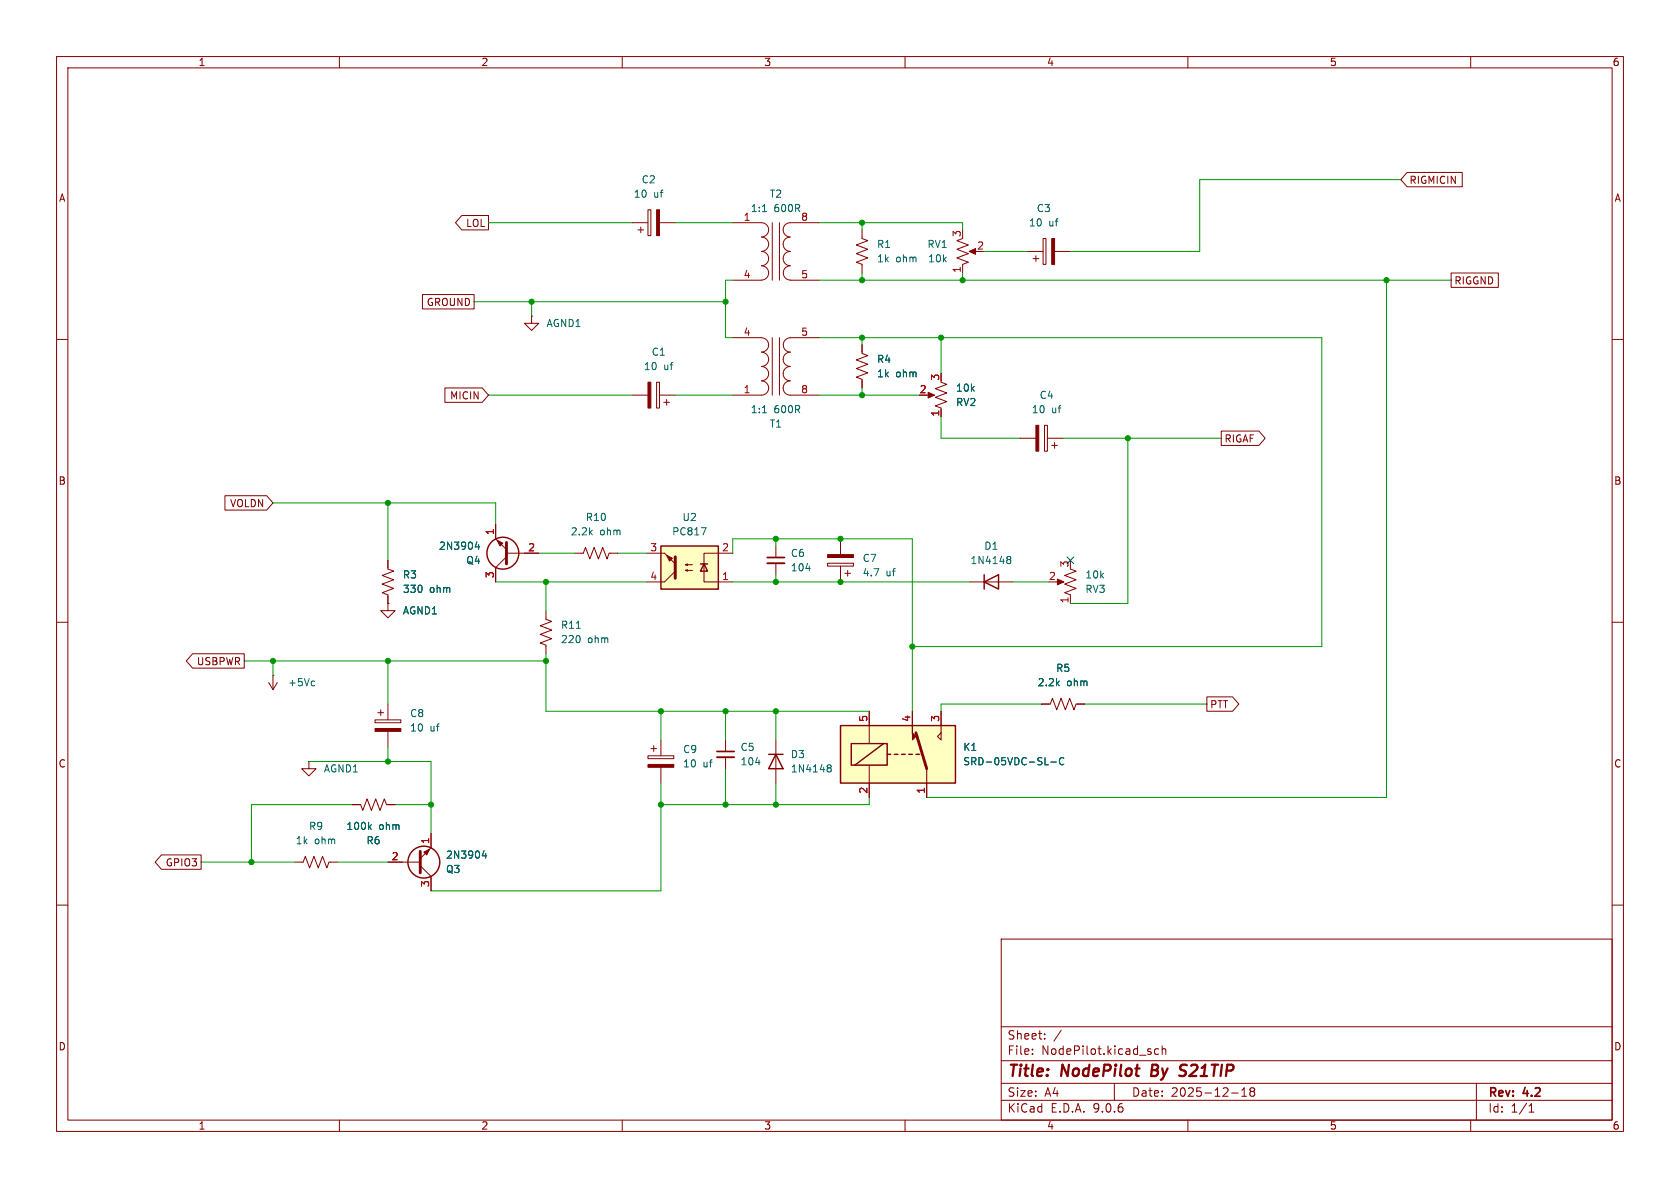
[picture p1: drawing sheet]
<svg xmlns="http://www.w3.org/2000/svg" width="297mm" height="210mm" viewBox="0 0 297 210" stroke-linecap="round" stroke-linejoin="round" font-family="sans-serif">
<g fill="none" stroke="#840000" stroke-width=".18">
<path d="M10 10h277v190h-277zM12 12h273v186h-273zM60 10v2M110 10v2M160 10v2M210 10v2M260 10v2M10 60h2M285 60h2M10 110h2M68.6 106.7v1.3h1.2l-1.2 1.2-1.3-1.2h1.3M68.6 106.7h.1"/>
<path d="M285 110h2M10 160h2M177 166h108v32h-108zM285 160h2M60 198v2M110 198v2M160 198v2M177 194.5h108M177 191.5h108M177 187.5h108M177 181.5h108M182.5 186.3v.1"/>
<path d="M182.5 185.5v.1M184.7 183.6v.1M184.7 182.8v.1M187.6 182.1l-1.3 2M197 191.5v3M204.8 185.5l-.4-.1-.3 .3v.4l.1 .2h.6M205.5 185.5l.2-.1 .3 .1 .1 .9M205.5 184.9v1.5M210 198v2M217.7 193.2h1.2M219.5 193.8h.9M219.5 192.7l.5-.4v1.5"/>
<path d="M221.2 192.9l-.2 .3v.5l.2 .1 .5-.1 .1-.2-.1-.4-.2-.2M221.2 192.9l-.2-.2 .2-.4 .5 .1 .1 .2-.3 .3M221.2 192.9h.3M260 198v2M261 191.5v6.5M270.3 196.6h.9M270.3 195.5l.4-.4v1.5"/>
</g>
<path d="M203.7 188.2l-.2 2h.8M209 189.2l.5 .2M209.1 188.2h.5M209.5 190l-.3 .2h-.5" fill="none" stroke="#840000" stroke-width=".4"/>
<path d="M148.6 128.3h20.3v10.1h-20.3z" fill="#ffffc2"/>
<g fill="none" stroke="#840000" stroke-width=".18">
<path d="M163.8 69.9h1M166.4 67.6l1 .3-2 .8 2 .8-2 .7 2 .8-2 .8 1 .3v1.6M101.6 97.8h1.5l.4-1 .8 2 .7-2 .8 2 .8-2 .7 2 .4-1h1.5M48.3 119.4h.1M48.3 119.4v2.5M186.7 102.9h1M189.2 100.6l1 .4-2 .7 2 .8-2 .8 2 .7-2 .8 1 .4v1.5M47.5 120.7l.8 1.2M49 120.7l-.7 1.2M153.7 125.7v5.7M153.7 135.3v5.7M161.3 125.7v2.6"/>
<path d="M163.8 135.9v5.1M166.4 125.7v5.1l-.7-.6 .7-.7M184.1 124.5h1.6l.4-1.1 .7 2.1 .8-2.1 .7 2.1 .8-2.1 .8 2.1 .3-1h1.6M62.2 142.2h1.6l.3 1.1 .8-2.1 .8 2.1 .7-2.1 .8 2.1 .7-2.1 .4 1h1.5"/>
</g>
<path d="M148.6 128.3h20.3v10.1h-20.3zM150.5 131.4h6.3v3.9h-6.3zM156.2 131.4l-5.1 3.9M156.8 133.4h.7M158.1 133.4h.6M159.4 133.4h.6M160.7 133.4h.6M161.9 133.4h.7" fill="none" stroke="#840000" stroke-width=".25"/>
<path d="M161.9 129.5l1.9 6.4" fill="none" stroke="#840000" stroke-width=".51"/>
<g fill="#840000" stroke="#840000" stroke-width=".18">
<path d="M161.3 128.3v1.2l.6 .7-.6 .6z"/>
<path d="M164.1 69.3l1.1 .6-1.1 .5z"/>
<path d="M186.9 102.4l1.2 .5-1.2 .5z"/>
</g>
<path d="M55.3 120.4h.3M55.6 121.2h-.3M185.8 134.7h.9M188.1 134.1a.6 .6 0 0 0-.9 .4 .6 .6 0 0 0 .6 .7l.3-.1M65.3 146.1l.3 .5M65.6 145.8l-.4 .5" fill="none" stroke="#006464" stroke-width=".18"/>
<path d="M116.8 96.5h10.2v7.6h-10.2z" fill="#ffffc2"/>
<g fill="none" stroke="#840000" stroke-width=".25">
<path d="M116.8 96.5h10.2v7.6h-10.2zM123.8 99.7h1.3M124.5 99.7l.6 1.3h-1.3zM174 102.9l2.5-1.3v2.5zM174 101.6v2.5M135.9 133.4h2.5M137.2 133.4l1.2 2.5h-2.5z"/>
<circle cx="88.9" cy="97.8" r="2.82"/>
<circle cx="74.9" cy="152.4" r="2.82"/>
</g>
<g fill="none" stroke="#840000" stroke-width=".18">
<path d="M81.6 38.1h4.8v2.5h-4.8l-1.1-1.2zM111.8 39.4h2.8M114.6 37.1h.5v4.6h-.5zM116.6 39.4h2.8M129.5 39.4h5.1a1.26 1.26 0 0 1 1.3 1.2 1.26 1.26 0 0 1-1.3 1.3 1.27 1.27 0 0 1 1.3 1.3 1.27 1.27 0 0 1-1.3 1.2M136.5 39.4v10.1M137.8 39.4v10.1M144.8 39.4h-5.1a1.25 1.25 0 0 0-1.2 1.2 1.25 1.25 0 0 0 1.2 1.3 1.27 1.27 0 0 0-1.2 1.3 1.27 1.27 0 0 0 1.2 1.2M248.8 30.5h9.7v2.5h-9.7l-1.2-1.2zM74.7 52.1h9.1v2.5h-9.1zM94 55.9v1.3h1.2l-1.2 1.2-1.3-1.2h1.3M94 55.9h.1"/>
<path d="M112.8 40.6h1M113.3 40.1v1M129.5 59.7h5.1a1.27 1.27 0 0 1 1.3 1.3 1.27 1.27 0 0 1-1.3 1.2 1.26 1.26 0 0 1 1.3 1.3 1.26 1.26 0 0 1-1.3 1.3M129.5 49.5h5.1M134.6 44.5a1.26 1.26 0 0 1 1.3 1.2 1.26 1.26 0 0 1-1.3 1.3 1.27 1.27 0 0 1 1.3 1.2 1.27 1.27 0 0 1-1.3 1.3M136.5 59.7v10.2M137.8 59.7v10.2M139.7 44.5a1.25 1.25 0 0 0-1.2 1.2 1.25 1.25 0 0 0 1.2 1.3 1.27 1.27 0 0 0-1.2 1.2 1.27 1.27 0 0 0 1.2 1.3M139.7 49.5h5.1M144.8 59.7h-5.1a1.26 1.26 0 0 0-1.2 1.3 1.26 1.26 0 0 0 1.2 1.2M152.4 40.6v1.6l1 .3-2 .8 2 .8-2 .7 2 .8-2 .8 1 .3v1.6M170.2 42.2l-1 .3 2 .8-2 .8 2 .7-2 .8 2 .8-1 .3v1.6"/>
<path d="M171.7 44.5h1M181.6 44.5h2.8M182.6 45.7h1M183.1 45.2v1M184.4 42.2h.5v4.5h-.5zM186.4 44.5h2.8M256.5 48.3h8.4v2.5h-8.4zM78.7 68.6h6.5l1.2 1.3-1.2 1.2h-6.5zM111.8 69.9h2.8M116.1 67.6h.5v4.5h-.5zM116.6 69.9h2.8M117.3 71.1h1.1"/>
<path d="M117.9 70.6v1M134.6 64.8a1.27 1.27 0 0 1 1.3 1.3 1.27 1.27 0 0 1-1.3 1.2 1.26 1.26 0 0 1 1.3 1.3 1.26 1.26 0 0 1-1.3 1.3h-5.1M139.7 67.3a1.25 1.25 0 0 0-1.2 1.3 1.25 1.25 0 0 0 1.2 1.2l5.1 .1M139.7 64.8a1.25 1.25 0 0 0-1.2 1.3 1.25 1.25 0 0 0 1.2 1.2M139.7 62.3a1.25 1.25 0 0 0-1.2 1.2 1.25 1.25 0 0 0 1.2 1.3M152.4 61v1.5l1 .4-2 .7 2 .8-2 .8 2 .7-2 .8 1 .4v1.5M166.4 72.4v1.3M180.3 77.5h2.8M184.7 75.2h.5v4.6h-.5zM185.2 77.5h2.8M185.9 78.7h1M186.4 78.2v1"/>
<path d="M215.9 76.2h6.7l1.1 1.3-1.1 1.2h-6.7zM39.8 87.6h7.3l1.2 1.3-1.2 1.3h-7.3zM68.6 99.1v1.5l1 .4-2 .7 2 .8-2 .8 2 .7-2 .8 1 .4v1.5M87.6 92.7v2.6l1.9 1.9M89.5 97.8h5.7M89.5 98.4l-1.9 1.9v2.6M114.3 97.8h3.2M121.2 99.8l.3 .1v-.2l-.3 .1h1.2M129.5 97.8h-5v5.1h5M137.2 96.5v2.1M137.2 99.6v2M146.3 99.6h4.6v.5h-4.6z"/>
<path d="M148.6 95.3v2.7M34 115.6h9.2v2.5h-9.2l-1.1-1.3zM68.6 106.7h.1M96.5 108v1.5l1 .4-2 .7 2 .8-2 .7 2 .8-2 .8 1 .3v1.6M119.4 101l-1.9 1.9h-3.2M121.2 100.8l.3 .2v-.3l-.3 .1h1.2M148.6 100.1v2.8M149.4 101.3h1M149.9 100.8v1.1M171.4 102.9h7.7M54.6 134.6v1.3h1.3l-1.3 1.3-1.3-1.3h1.3M54.6 134.6h.1"/>
<path d="M66.3 127.3h4.6v.5h-4.6zM66.8 126h1M67.3 125.5v1M68.6 124.5v2.8M68.6 129.3v2.8M114.6 133.6h4.5v.5h-4.5zM115.1 132.3h1M115.6 131.8v1M116.8 130.8v2.8M116.8 135.6v2.8M128.3 130.8v2M128.3 133.9v2"/>
<path d="M137.2 130.8v7.6M153.7 125.7v2.6M153.7 138.4v2.6M161.3 125.7v2.6M163.8 138.4v2.6M166.4 125.7v2.6M184.1 124.5h1.3M190.5 124.5h1.3M213.4 123.2h4.5l1.1 1.3-1.1 1.2h-4.5zM28.5 151.1h7.1v2.6h-7.1l-1.1-1.3zM52.1 152.4h1.5l.4-1 .7 2 .8-2 .8 2 .7-2 .8 2 .4-1h1.5M62.2 142.2h1.3"/>
<path d="M68.6 152.4h5.7M68.6 142.2h1.2M74.3 153l1.9 1.9v2.6M76.2 147.3v2.6l-1.9 1.9"/>
</g>
<path d="M89.5 95.9v3.8M119.4 98.4v3.8M74.3 150.5v3.8" fill="none" stroke="#840000" stroke-width=".51"/>
<g fill="#840000" stroke="#840000" stroke-width=".18">
<path d="M117.9 98.2l1 .5-.5 .5z"/>
<path d="M117.5 97.8l1.9 1.9z"/>
<path d="M171.3 44.5l1.2-.6v1.1z"/>
<path d="M185.9 42.2h.5v4.5h-.5z"/>
<path d="M183.1 75.2h.5v4.6h-.5z"/>
<path d="M74.9 150.6l1-.5-.5 1z"/>
<path d="M114.6 135.1h4.5v.5h-4.5z"/>
<path d="M66.3 128.8h4.6v.5h-4.6z"/>
<path d="M87.9 95.5l1 .5-.5 .5z"/>
<path d="M146.3 98h4.6v.6h-4.6z"/>
<path d="M116.1 37.1h.5v4.6h-.5z"/>
<path d="M114.6 67.6h.5v4.5h-.5z"/>
</g>
<g fill="none" stroke="#006464" stroke-width=".18">
<path d="M134.8 37.4h.7M134.8 73h.7M84.3 95.8l-.3 .9h.8M84.6 96.3v.8M124 93.3h.8l-.5 1.3M178.1 98.9h.1M178.1 98.4h.4l.1 .1 .1 .2-.2 .2M178.2 98.9h.3M178.2 98.9l-.1 .1M178.5 98.9l.2 .3-.1 .3-.1 .1h-.4M101.9 111.1h.7M142.5 100.5h.8"/>
<path d="M133.6 134.8h.8M146.3 135.7h.2M146.3 135.3l.4-.1 .2 .1v.2l-.2 .2M146.5 135.7h.2M146.5 135.7l-.2 .1M146.7 135.7l.2 .3v.3l-.2 .2-.4-.1M185.8 134.7h.9M188.1 134.1a.6 .6 0 0 0-.9 .4 .6 .6 0 0 0 .6 .7l.3-.1M65.3 146.1l.3 .5M65.6 145.8l-.4 .5M85.6 150.4l-.3 .9h.7M85.9 150.9v.8"/>
</g>
<path d="M135.6 98.6h3.1M126.7 132.8h3.1" fill="none" stroke="#840000" stroke-width=".3"/>
<path d="M135.6 99.6h3.1M126.7 133.9h3.1" fill="none" stroke="#840000" stroke-width=".33"/>
<g fill="none" stroke="#009600" stroke-width=".18">
<path d="M86.4 39.4h25.4M119.4 39.4h10.1M144.8 39.4h25.4v1.2M152.4 39.4v1.2M247.6 31.8h-35.5v12.7h-22.9M83.8 53.3h44.5M94 53.3v2.6M129.5 49.5h-1.2v10.2h1.2M144.8 59.7h88.9v54.6h-72.4M144.8 49.5h111.7M152.4 48.3v1.2M152.4 59.7v1.3"/>
<path d="M166.4 59.7v6.3M170.2 48.3v1.2M174 44.5h7.6M245.1 49.5v91.5h-81.3M86.4 69.9h25.4M119.4 69.9h10.1M144.8 69.9h17.8M152.4 68.6v1.3M166.4 73.7v3.8h13.9M188 77.5h27.9M199.4 77.5v29.2h-10.2M48.3 88.9h39.3v3.8"/>
<path d="M68.6 88.9v10.2M95.2 97.8h6.4M109.2 97.8h5.1M129.5 97.8v-2.5h31.8v30.4M137.2 95.3v1.2M43.2 116.8h53.3M48.3 116.8v2.6M68.6 116.8v7.7M87.6 102.9h26.7M96.5 102.9v5.1M96.5 115.6v10.1h57.2M129.5 102.9h41.9"/>
<path d="M137.2 101.6v1.3M179.1 102.9h6.3M54.6 134.6h21.6v12.7M68.6 132.1v2.5M116.8 125.7v5.1M116.8 138.4v19.1h-40.6M128.3 125.7v5.1M128.3 135.9v6.3M137.2 125.7v5.1M137.2 138.4v3.8M184.1 124.5h-17.7v1.2M191.8 124.5h21.6"/>
<path d="M35.6 152.4h16.5M59.7 152.4h8.9M62.2 142.2h-17.8v10.2M69.8 142.2h6.4M153.7 141v1.2h-36.9"/>
</g>
<path d="M188.6 98.5l1.2 1.2M189.8 98.5l-1.2 1.2" fill="none" stroke="#000084" stroke-width=".18"/>
<g fill="#009600" stroke="#009600" stroke-width=".18">
<circle cx="166.4" cy="59.7" r=".46"/>
<circle cx="152.4" cy="69.9" r=".46"/>
<circle cx="199.4" cy="77.5" r=".46"/>
<circle cx="170.2" cy="49.5" r=".46"/>
<circle cx="161.3" cy="114.3" r=".46"/>
<circle cx="245.1" cy="49.5" r=".46"/>
<circle cx="68.6" cy="134.6" r=".46"/>
<circle cx="44.4" cy="152.4" r=".46"/>
<circle cx="68.6" cy="88.9" r=".46"/>
<circle cx="76.2" cy="142.2" r=".46"/>
<circle cx="68.6" cy="116.8" r=".46"/>
<circle cx="48.3" cy="116.8" r=".46"/>
<circle cx="137.2" cy="95.3" r=".46"/>
<circle cx="148.6" cy="95.3" r=".46"/>
<circle cx="128.3" cy="53.3" r=".46"/>
<circle cx="152.4" cy="39.4" r=".46"/>
<circle cx="94" cy="53.3" r=".46"/>
<circle cx="152.4" cy="49.5" r=".46"/>
<circle cx="152.4" cy="59.7" r=".46"/>
<circle cx="128.3" cy="125.7" r=".46"/>
<circle cx="137.2" cy="125.7" r=".46"/>
<circle cx="116.8" cy="125.7" r=".46"/>
<circle cx="137.2" cy="102.9" r=".46"/>
<circle cx="148.6" cy="102.9" r=".46"/>
<circle cx="128.3" cy="142.2" r=".46"/>
<circle cx="116.8" cy="142.2" r=".46"/>
<circle cx="137.2" cy="142.2" r=".46"/>
<circle cx="96.5" cy="116.8" r=".46"/>
<circle cx="96.5" cy="102.9" r=".46"/>
</g>
<g font-size="2.8" fill="#840000">
<text x="178" y="190.9">Title:</text>
<text x="187.7" y="190.9">NodePilot</text>
<text x="204.4" y="190.9">By</text>
<text x="210.2" y="190.9">S21TIP</text>
</g>
<g font-size="2.1" fill="#840000">
<text x="178" y="184">Sheet:</text>
<text x="178" y="186.7">File:</text>
<text x="184.1" y="186.7">NodePilot.kicad_sch</text>
<text x="178" y="196.9">KiCad</text>
<text x="178" y="194.1">Size:</text>
<text x="184.7" y="194.1">A4</text>
<text x="185.7" y="196.9">E.D.A.</text>
<text x="193.3" y="196.9">9.0.6</text>
<text x="200" y="194.1">Date:</text>
<text x="207" y="194.1">2025-12-18</text>
<text x="263" y="194.3">Rev:</text>
<text x="263" y="196.9">Id:</text>
<text x="267.1" y="196.9">1/1</text>
<text x="269.4" y="194.3">4.2</text>
</g>
<g font-size="1.8" fill="#840000">
<text x="35" y="11.9">1</text>
<text x="85" y="11.9">2</text>
<text x="135" y="11.9">3</text>
<text x="185" y="11.9">4</text>
<text x="235" y="11.9">5</text>
<text x="285" y="11.9">6</text>
<text x="10.3" y="35.9">A</text>
<text x="249.1" y="32.7">RIGMICIN</text>
<text x="285.3" y="35.9">A</text>
<text x="82.3" y="40.3">LOL</text>
<text x="257" y="50.5">RIGGND</text>
<text x="75.3" y="54.3">GROUND</text>
<text x="79.5" y="70.8">MICIN</text>
<text x="216.4" y="78.4">RIGAF</text>
<text x="10.3" y="85.9">B</text>
<text x="40.6" y="89.9">VOLDN</text>
<text x="285.3" y="85.9">B</text>
<text x="34.7" y="117.8">USBPWR</text>
<text x="213.8" y="125.4">PTT</text>
<text x="10.3" y="135.9">C</text>
<text x="285.3" y="135.9">C</text>
<text x="29.2" y="153.4">GPIO3</text>
<text x="10.3" y="185.9">D</text>
<text x="285.3" y="185.9">D</text>
<text x="35" y="199.9">1</text>
<text x="85" y="199.9">2</text>
<text x="135" y="199.9">3</text>
<text x="185" y="199.9">4</text>
<text x="235" y="199.9">5</text>
<text x="285" y="199.9">6</text>
</g>
<g font-size="1.8" fill="#006464">
<text x="111.9" y="35.2">10</text>
<text x="113.3" y="32.6">C2</text>
<text x="115.5" y="35.2">uf</text>
<text x="136" y="35.2">T2</text>
<text x="132.6" y="37.7">1:1</text>
<text x="136.8" y="37.7">600R</text>
<text x="181.8" y="40.2">10</text>
<text x="183.2" y="37.7">C3</text>
<text x="185.4" y="40.2">uf</text>
<text x="154.9" y="44">R1</text>
<text x="154.9" y="46.6">1k</text>
<text x="158.4" y="46.6">ohm</text>
<text x="163.9" y="44">RV1</text>
<text x="164" y="46.6">10k</text>
<text x="96.5" y="58">AGND1</text>
<text x="113.7" y="65.6">10</text>
<text x="115.1" y="63.1">C1</text>
<text x="117.3" y="65.6">uf</text>
<text x="154.9" y="64.4">R4</text>
<text x="154.9" y="66.9">1k</text>
<text x="158.4" y="66.9">ohm</text>
<text x="168.9" y="72">RV2</text>
<text x="168.9" y="69.4">10k</text>
<text x="183.7" y="70.7">C4</text>
<text x="132.6" y="73.3">1:1</text>
<text x="136" y="75.8">T1</text>
<text x="136.8" y="73.3">600R</text>
<text x="182.3" y="73.3">10</text>
<text x="185.9" y="73.3">uf</text>
<text x="100.8" y="94.8">2.2k</text>
<text x="103.5" y="92.3">R10</text>
<text x="106" y="94.8">ohm</text>
<text x="118.7" y="94.8">PC817</text>
<text x="120.5" y="92.3">U2</text>
<text x="77.5" y="97.4">2N3904</text>
<text x="82.3" y="99.9">Q4</text>
<text x="139.7" y="98.7">C6</text>
<text x="139.7" y="101.2">104</text>
<text x="152.4" y="99.5">C7</text>
<text x="171.5" y="99.9">1N4148</text>
<text x="173.9" y="97.4">D1</text>
<text x="71.1" y="102.5">R3</text>
<text x="71.1" y="105">330</text>
<text x="75.9" y="105">ohm</text>
<text x="152.4" y="102.1">4.7</text>
<text x="156.6" y="102.1">uf</text>
<text x="191.8" y="105">RV3</text>
<text x="191.8" y="102.5">10k</text>
<text x="71.1" y="108.8">AGND1</text>
<text x="99.1" y="111.4">R11</text>
<text x="99.1" y="113.9">220</text>
<text x="103.9" y="113.9">ohm</text>
<text x="186.6" y="119">R5</text>
<text x="50.8" y="121.5">+5Vc</text>
<text x="183.4" y="121.5">2.2k</text>
<text x="188.6" y="121.5">ohm</text>
<text x="72.4" y="127">C8</text>
<text x="72.4" y="129.5">10</text>
<text x="76" y="129.5">uf</text>
<text x="57.2" y="136.8">AGND1</text>
<text x="120.7" y="133.3">C9</text>
<text x="120.7" y="135.9">10</text>
<text x="124.2" y="135.9">uf</text>
<text x="130.8" y="132.9">C5</text>
<text x="130.8" y="135.5">104</text>
<text x="139.7" y="134.2">D3</text>
<text x="139.7" y="136.8">1N4148</text>
<text x="170.2" y="132.9">K1</text>
<text x="170.2" y="135.5">SRD-05VDC-SL-C</text>
<text x="52.2" y="149.5">1k</text>
<text x="54.5" y="146.9">R9</text>
<text x="55.6" y="149.5">ohm</text>
<text x="61.1" y="146.9">100k</text>
<text x="64.7" y="149.5">R6</text>
<text x="67" y="146.9">ohm</text>
<text x="78.7" y="154.5">Q3</text>
<text x="78.7" y="152">2N3904</text>
</g>
<g font-size="1.8" fill="#a90000">
<text x="131.4" y="39.1">1</text>
<text x="141.5" y="39.1">8</text>
<text x="169.9" y="42" transform="rotate(-90 169.9 42)">3</text>
<text x="172.6" y="44.2">2</text>
<text x="131.4" y="49.3">4</text>
<text x="141.5" y="49.3">5</text>
<text x="169.9" y="48.3" transform="rotate(-90 169.9 48.3)">1</text>
<text x="131.4" y="59.4">4</text>
<text x="141.5" y="59.4">5</text>
<text x="131.4" y="69.6">1</text>
<text x="141.5" y="69.6">8</text>
<text x="162.5" y="69.6">2</text>
<text x="166.1" y="67.4" transform="rotate(-90 166.1 67.4)">3</text>
<text x="166.1" y="73.7" transform="rotate(-90 166.1 73.7)">1</text>
<text x="87.4" y="94.7" transform="rotate(-90 87.4 94.7)">1</text>
<text x="93.3" y="97.5">2</text>
<text x="114.9" y="97.5">3</text>
<text x="127.6" y="97.5">2</text>
<text x="189" y="100.4" transform="rotate(-90 189 100.4)">3</text>
<text x="87.4" y="102.3" transform="rotate(-90 87.4 102.3)">3</text>
<text x="114.9" y="102.6">4</text>
<text x="127.6" y="102.6">1</text>
<text x="185.3" y="102.6">2</text>
<text x="189" y="106.8" transform="rotate(-90 189 106.8)">1</text>
<text x="153.4" y="127.7" transform="rotate(-90 153.4 127.7)">5</text>
<text x="161" y="127.7" transform="rotate(-90 161 127.7)">4</text>
<text x="166.1" y="127.7" transform="rotate(-90 166.1 127.7)">3</text>
<text x="153.4" y="140.4" transform="rotate(-90 153.4 140.4)">2</text>
<text x="163.6" y="140.4" transform="rotate(-90 163.6 140.4)">1</text>
<text x="75.9" y="149.3" transform="rotate(-90 75.9 149.3)">1</text>
<text x="69.1" y="152.1">2</text>
<text x="75.9" y="156.9" transform="rotate(-90 75.9 156.9)">3</text>
</g>
</svg>
